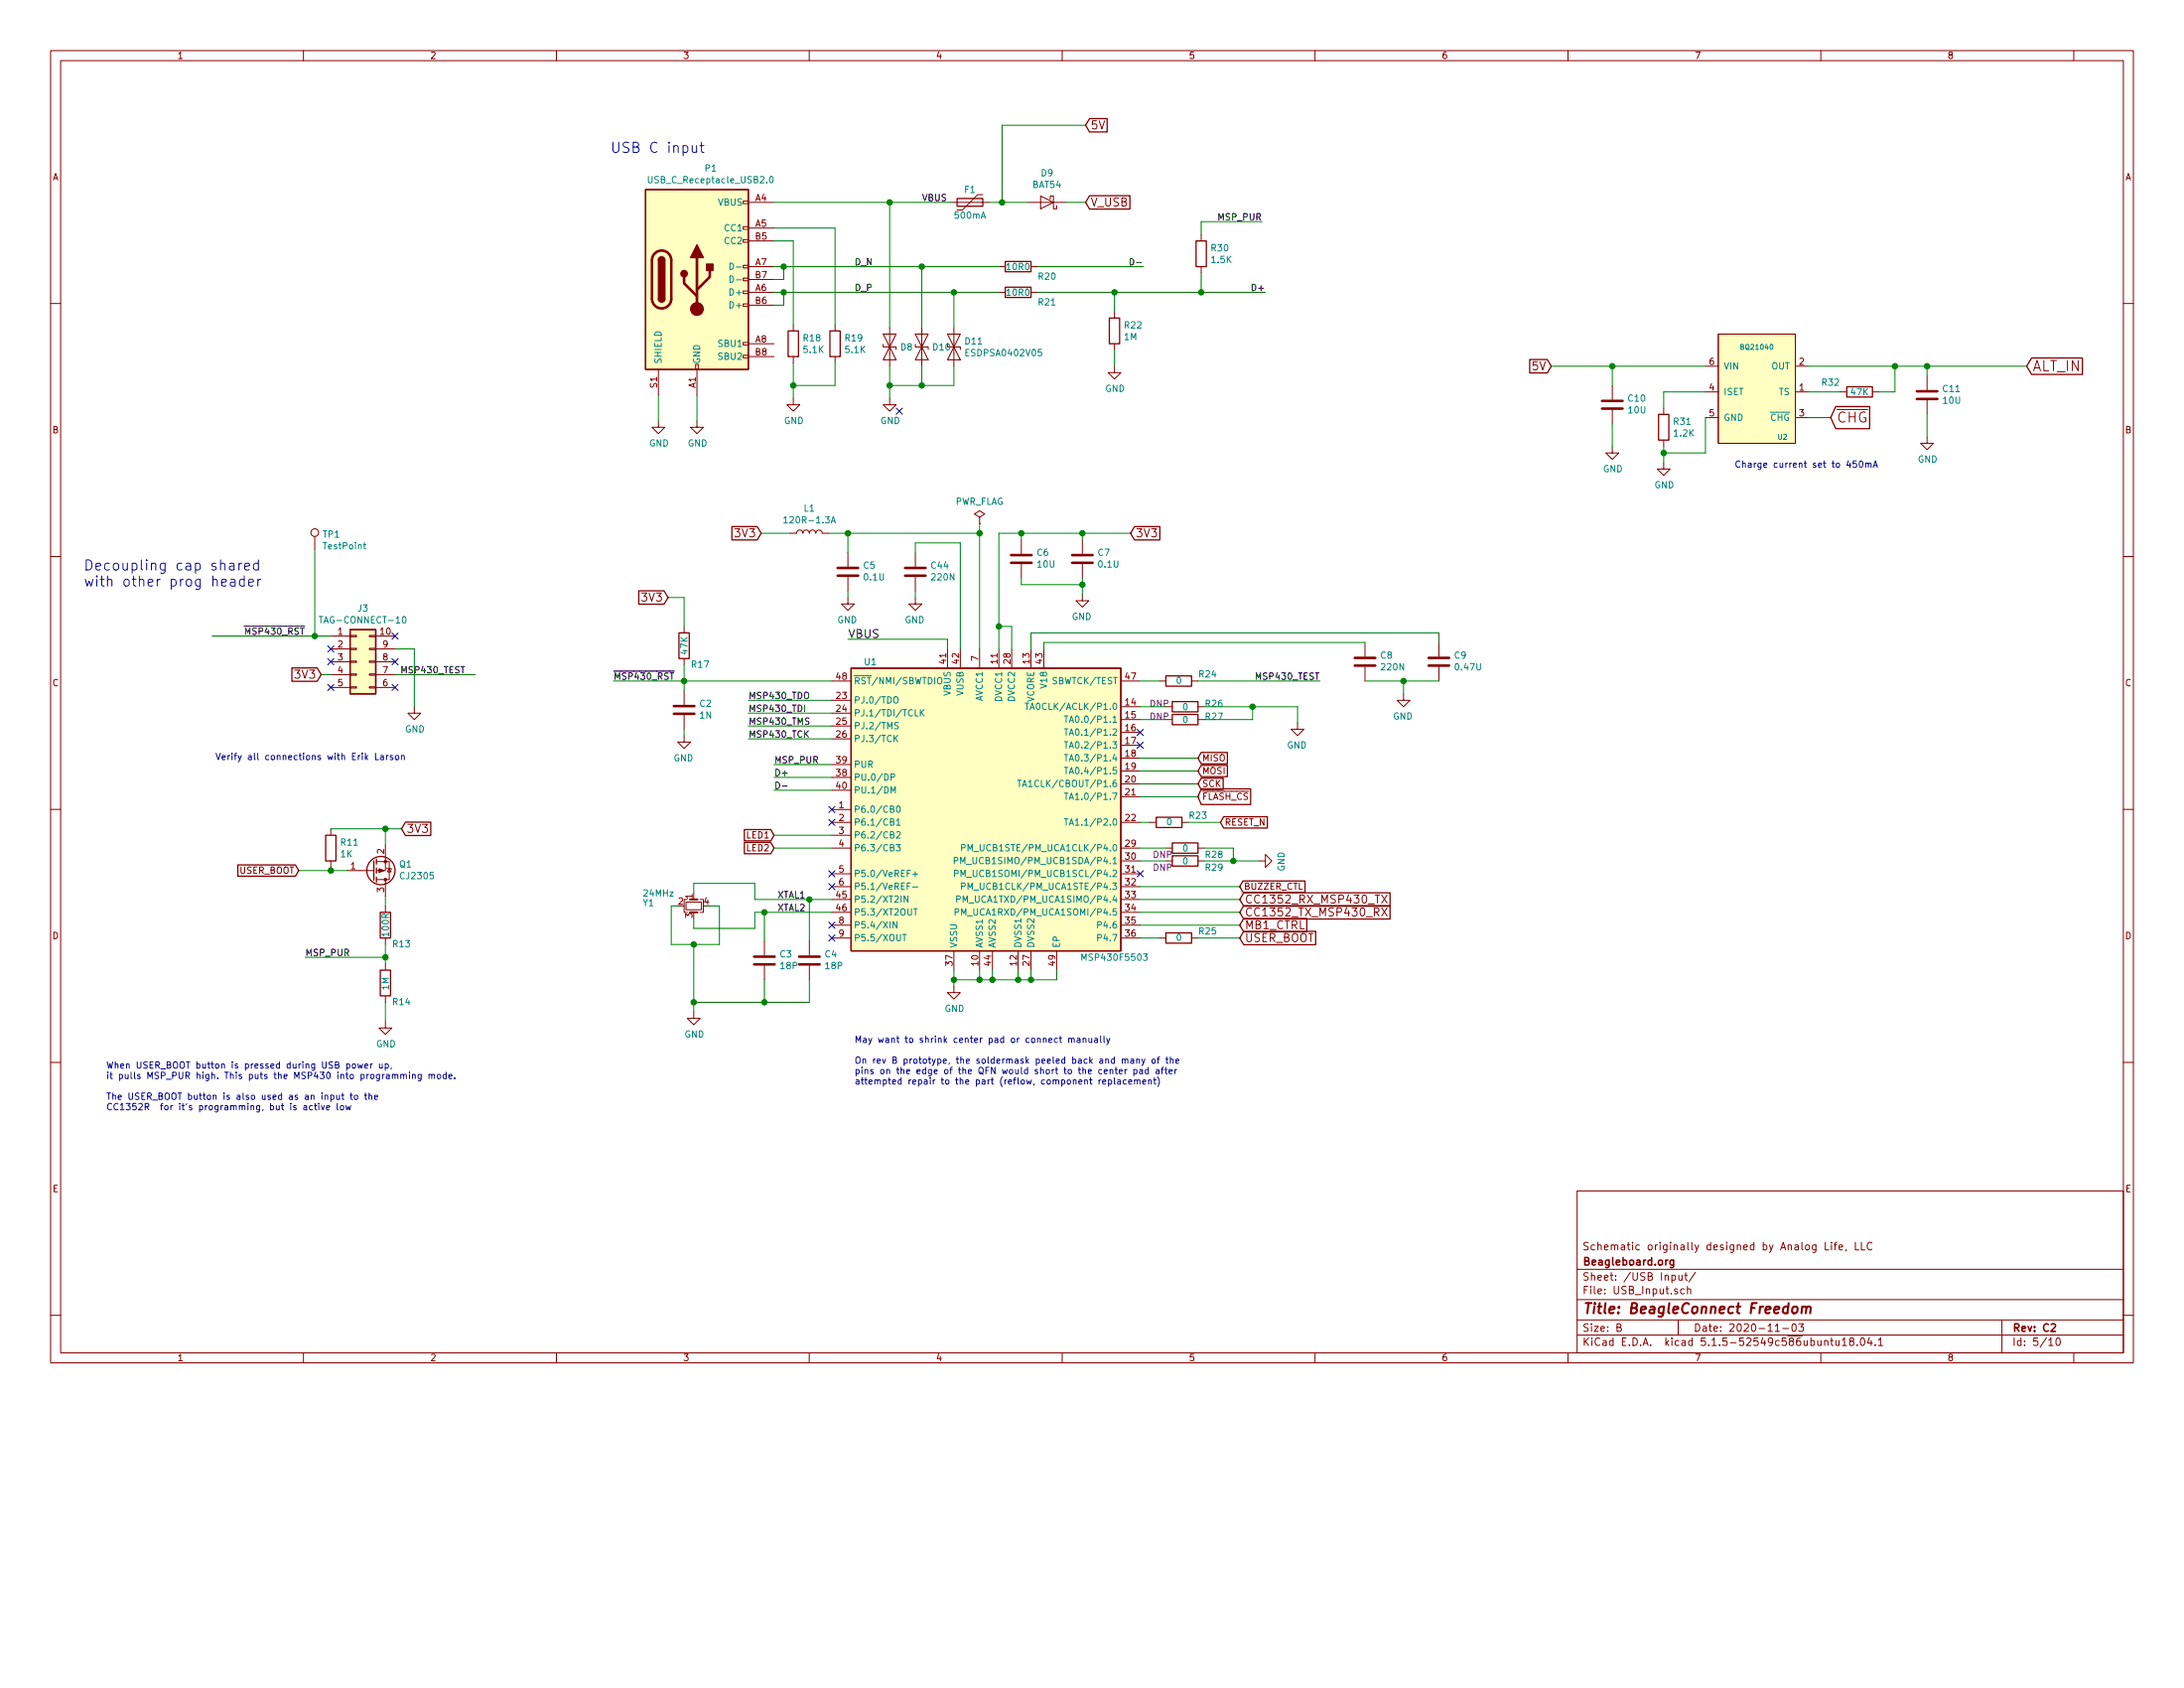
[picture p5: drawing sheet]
<svg xmlns="http://www.w3.org/2000/svg" width="279mm" height="216mm" viewBox="0 0 279 216" stroke-linecap="round" stroke-linejoin="round" font-family="sans-serif">
<g fill="none" stroke="#840000" stroke-width=".13">
<path d="M6.5 6.5h266.4v167.8h-266.4zM7.8 7.8h263.8v165.2h-263.8zM38.8 6.5v1.3M71.2 6.5v1.3M103.5 6.5v1.3M135.9 6.5v1.3M168.2 6.5v1.3M200.6 6.5v1.3M232.9 6.5v1.3M265.3 6.5v1.3M6.5 38.8h1.3M95.1 38.9h.6v.3h-.6z"/>
<path d="M95.1 37.2h.6v.4h-.6zM95.1 35.6h.6v.3h-.6zM95.1 33.9h.6v.4h-.6zM95.1 30.7h.6v.3h-.6zM95.1 29h.6v.3h-.6zM95.1 25.7h.6v.4h-.6zM95.7 37.4h3.3M95.7 34.1h3.3M95.7 25.9h3.3M95.7 29.2h3.3M95.7 30.8h3.3M95.7 39h3.3"/>
<path d="M95.7 35.7h3.3M121.6 25.9h5M125.7 24.9h-.6l-2 2h-.7M127.8 37.4h.8M127.8 34.1h.8M131.5 25.9h4.9M131.9 37.4h.8M131.9 34.1h.8M133.1 25.1l1.7 .8-1.7 .8zM134.4 25.5v-.4h.4v1.6h.4v-.4M142.6 39.9v.8M153.7 30v.8"/>
<path d="M153.7 34.1v.8M271.6 38.8h1.3M84.2 53.8v.8h.9l-.9 .9-.8-.9h.8M84.2 47.3v3.2M89 46.6h.3v.7h-.3zM89.2 53.8v.8h.8l-.8 .9-.9-.9h.9M89.2 47.3v3.2M95.1 45.4h.6v.4h-.6zM95.1 43.8h.6v.3h-.6zM95.7 44h3.3M95.7 45.6h3.3M101.5 50.9v.9h.8l-.8 .8-.8-.8h.8"/>
<path d="M101.5 41.5v.8M101.5 45.6v.8M106.8 41.5v.8M106.8 45.6v.8M113 42.7h1.6l-.8 1.7zM113 44v.4h1.6v.3M113.8 50.9v.9h.8l-.8 .8-.8-.8h.8M113.8 44.4l.8 1.6h-1.6zM113.8 41.9v4.9M117.1 42.7h1.6l-.8 1.7zM117.1 44v.4h1.6v.3M117.9 44.4l.8 1.6h-1.6z"/>
<path d="M117.9 41.9v4.9M121.2 42.7h1.7l-.9 1.7zM121.2 44v.4h1.7v.3M122 44.4l.9 1.6h-1.7zM122 41.9v4.9M142.6 46.8v.9h.8l-.8 .8-.8-.8h.8M142.6 44v.8M206.3 57.1v.8h.8l-.8 .9-.9-.9h.9M206.3 49.3v1.8M206.3 52.4v1.8M212.8 59.2v.8h.9l-.9 .8-.8-.8h.8M212.8 52.2v.8"/>
<path d="M212.8 56.3v.8M218.2 50.1h1.6M218.2 46.8h1.6M218.2 53.4h1.6M219.8 42.7h9.9v14h-9.9zM229.7 50.1h1.6M229.7 46.8h1.6M229.7 53.4h1.6M235.4 50.1h.9M239.5 50.1h.9M246.5 55.9v.8h.9l-.9 .8-.8-.8h.8M246.5 48.1v1.8"/>
<path d="M246.5 51.2v1.8M6.5 71.2h1.3M40.3 68.6v1.7M101.1 68.2h.8a.41 .41 0 0 1 .4-.4 .41 .41 0 0 1 .4 .4 .41 .41 0 0 1 .4-.4 .41 .41 0 0 1 .4 .4 .41 .41 0 0 1 .5-.4 .41 .41 0 0 1 .4 .4 .41 .41 0 0 1 .4-.4 .41 .41 0 0 1 .4 .4h.8M108.5 76.4v.8h-.8l.8 .9 .8-.9h-.8M108.5 70.7v1.8M108.5 73.8v1.8M117.1 76.4v.8h-.8l.8 .9 .8-.9h-.8M117.1 70.7v1.8M117.1 73.8v1.8M125.3 66.2l.7-.5-.7-.4-.6 .4 .6 .5v.8M125.3 67h.1"/>
<path d="M130.7 69v1.8M130.7 72.2v1.8M138.5 76v.8h-.9l.9 .9 .8-.9h-.8M138.5 69v1.8M138.5 72.2v1.8M271.6 71.2h1.3M42.3 81.4h2.5M42.3 83h2.5M42.3 84.6h2.5M42.3 86.3h2.5M42.3 87.9h2.5M44.8 87.8h.8v.2h-.8z"/>
<path d="M44.8 86.2h.8v.2h-.8zM44.8 82.9h.8v.2h-.8zM44.8 81.3h.8v.1h-.8zM44.8 84.6h.8v.1h-.8zM47.3 87.8h.8v.2h-.8zM47.3 86.2h.8v.2h-.8zM47.3 82.9h.8v.2h-.8zM47.3 81.3h.8v.1h-.8zM47.3 84.6h.8v.1h-.8zM48.1 81.4h2.4M48.1 83h2.4M48.1 84.6h2.4"/>
<path d="M48.1 86.3h2.4M48.1 87.9h2.4M53 90.4v.8h.8l-.8 .8-.8-.8h.8M87.5 94.1v.8h-.8l.8 .8 .8-.8h-.8M87.5 80.1v.8M87.5 84.2v.9M87.5 88.3v1.8M87.5 91.5v1.8M106.4 87.1h2.5M106.4 89.6h2.5M106.4 91.2h2.5M106.4 92.9h2.5"/>
<path d="M106.4 94.5h2.5M106.4 99.4h2.5M106.4 97.8h2.5M121.2 83v2.5M122.9 83v2.5M125.3 83v2.5M127.8 83v2.5M129.4 83v2.5M131.9 83v2.5M133.5 83v2.5M143.4 87.1h2.5M143.4 90.4h2.5"/>
<path d="M143.4 92h2.5M143.4 93.7h2.5M143.4 95.3h2.5M143.4 97h2.5M143.4 98.6h2.5M148.3 87.1h.9M149.2 90.4h.8M149.2 92h.8M152.4 87.1h.9M153.3 90.4h.8M153.3 92h.8M166 92.4v.9h-.8l.8 .8 .8-.8h-.8"/>
<path d="M174.6 82.2v1.8M174.6 85.3v1.8M179.6 88.8v.8h-.9l.9 .8 .8-.8h-.8M184.1 82.2v1.8M184.1 85.3v1.8M6.5 103.5h1.3M42.3 106v.8M42.3 110.1v.8M44.4 111.3h3.4M48.2 110.2h1.6v2.3h-1.6M49.3 108.1v3.2h-1.1M49.3 112.5v2.1"/>
<path d="M49.3 115.9v.8M49.3 120v.8M49.5 111l.6 .2M49.8 111.1l.2 .4h-.4zM87.8 115.4h1.9v1h-1.9zM87.9 115h-.4v1.7h.4M89.6 115h.4v1.7h-.4M106.4 103.5h2.5M106.4 108.5h2.5M106.4 105.2h2.5M106.4 120h2.5M106.4 106.8h2.5"/>
<path d="M106.4 111.8h2.5M106.4 113.4h2.5M106.4 115h2.5M106.4 116.7h2.5M106.4 118.3h2.5M106.4 101.1h2.5M143.4 108.5h2.5M143.4 110.1h2.5M143.4 105.2h2.5M143.4 120h2.5M143.4 100.3h2.5M143.4 101.9h2.5"/>
<path d="M143.4 111.8h2.5M143.4 113.4h2.5M143.4 115h2.5M143.4 116.7h2.5M143.4 118.3h2.5M147.1 105.2h.8M148.3 120h.9M149.2 108.5h.8M151.2 105.2h.8M152.4 120h.9M153.3 108.5h.8M153.3 110.1h.8"/>
<path d="M161.1 110.1h.8v.8l.8-.8-.8-.8v.8M176.8 114.5l.7 1M176.8 116.1l.7 1.1M177.5 114.5l-.7 1M177.5 116.1l-.7 1.1M271.6 103.5h1.3M6.5 135.9h1.3M49.3 130.7v.8h.8l-.8 .8-.8-.8h.8M49.3 123.3v.8M49.3 127.4v.8M88.8 129.4v.8h.8l-.8 .9-.9-.9h.9M97.8 120.4v1.8"/>
<path d="M97.8 123.5v1.8M103.5 120.4v1.8M103.5 123.5v1.8M122 126.1v.9h.9l-.9 .8-.8-.8h.8M122 121.6v2.5M125.3 121.6v2.5M127 121.6v2.5M130.2 121.6v2.5M131.9 121.6v2.5M135.2 121.6v2.5M271.6 135.9h1.3M201.8 152.3h69.8v20.7h-69.8z"/>
<path d="M233.5 158.9v1h.5M234.3 158.9v.1M234.3 159.2v.7M234.6 159.2h.4M235 158.9l-.2 .1v.9M235.3 159.6l.4-.1v-.2l-.3-.1-.1 .2v.4h.4M236.2 159.8l-.1 .2M237.4 158.9v1h.4M238.1 158.9v1h.5M239.5 159a.46 .46 0 0 0-.7 .3 .46 .46 0 0 0 .5 .6l.2-.1M6.5 168.2h1.3M38.8 173v1.3"/>
<path d="M71.2 173v1.3M103.5 173v1.3M135.9 173v1.3M168.2 173v1.3M200.6 173v1.3M201.8 170.8h69.8M201.8 168.8h69.8M201.8 166.2h69.8M201.8 162.3h69.8M206.9 169.8l.4-.1 .1-.1-.1-.2-.4-.1v1h.3l.2-.1v-.2l-.2-.2M213.9 163.2l.3-.1 .1 .2v.4h-.1h-.3M214.7 168.8v2"/>
<path d="M214.8 163.1v.6h.3h.1M215.2 163.1v.6M215.5 164.9l-.3-.1-.2 .2 .1 .4h.4M215.5 163.1h.4M215.6 162.8v.8l.3 .1M215.9 164.9l.1-.1 .3 .1v.6M215.9 164.5v1M216.9 162.7l-.8 1.3M227.1 170.3h.6M228.1 169.9h.7M229.4 169.4l.2-.1a.61 .61 0 0 1 0 1 .53 .53 0 0 1-.2-.9zM230.1 169.3h.6l-.3 .4 .3 .1v.4l-.2 .1-.4-.1"/>
<path d="M232.9 173v1.3M233.4 171.5h.2h.2v.6M234.2 171.5h.3M234.3 171.1v.9l.2 .1M234.9 171.5v.5l.2 .1 .2-.1M235.3 171.5v.6M235.7 171.4l.3-.3v1M235.7 172.1h.5M236.8 171.5h-.1v-.3l.1-.1 .3 .1 .1 .1-.1 .2-.4 .1-.1 .1 .1 .3 .1 .1h.2l.2-.2v-.2l-.2-.2M237.6 172v.1M238.1 171.2l.1-.1a.52 .52 0 0 1 .4 .5 .52 .52 0 0 1-.4 .5l-.1-.1-.1-.3zM239.1 171.1l-.2 .7h.6"/>
<path d="M239.4 171.5v.6M239.9 172v.1M240.3 171.4l.3-.3v1M240.3 172.1h.6M256.1 168.8v4.2M262.1 171.4l.3-.3v1M262.1 172.1h.6M263.2 171.2l.1-.1a.56 .56 0 0 1 0 1 .52 .52 0 0 1-.3-.4 .52 .52 0 0 1 .2-.5zM265.3 173v1.3M271.6 168.2h1.3"/>
<circle cx="40.3" cy="68.1" r=".49"/>
</g>
<path d="M214.1 161.2v.8l-.2 .1h-.2M214.1 161.2h-.3l-.2 .1 .1 .4 .1 .1h.3M262.4 169.4l.4-.1 .2 .3-.6 .7h.6" fill="none" stroke="#840000" stroke-width=".2"/>
<path d="M229.4 167.2a.34 .34 0 0 1 .6 .2l-.2 .5a.33 .33 0 0 1-.3 .1 .33 .33 0 0 1-.2-.3zM230.6 167.2l.2-.1 .2 .1v.8M230.6 167.1l-.1 .9M231.1 167.3a.3 .3 0 0 1 .3-.2 .3 .3 0 0 1 .3 .2l-.1 .7" fill="none" stroke="#840000" stroke-width=".26"/>
<g fill="none" stroke="#840000" stroke-width=".16">
<path d="M139.4 15.2h2.2v1.7h-2.2l-.5-.9zM82.6 24.2h13.1v23.1h-13.1zM84.2 38.2a.41 .41 0 0 0 .5 .4 .41 .41 0 0 0 .4-.4M84.2 33.3v-.1a.41 .41 0 0 1 .5-.3 .41 .41 0 0 1 .4 .4M122.4 25.4h3.3v1h-3.3zM128.6 36.7h3.3v1.3h-3.3zM128.6 33.4h3.3v1.4h-3.3zM139.4 25h5.1v1.7h-5.1l-.5-.8zM153 30.8h1.3v3.3h-1.3zM100.8 42.3h1.3v3.3h-1.3zM106.2 42.3h1.3v3.3h-1.3zM141.9 40.7h1.3v3.3h-1.3z"/>
<path d="M195.7 46h2.2l.6 .8-.6 .9h-2.2zM212.2 53h1.3v3.3h-1.3zM234.8 52h4.4v2.8h-4.4l-.6-1.4zM236.3 49.5h3.2v1.3h-3.2zM259.9 45.8h6.5v2.1h-6.5l-.6-1.1zM81.7 75.6h3.3l.5 .8-.5 .9h-3.3zM93.6 67.4h3.3l.5 .8-.5 .9h-3.3zM145.1 67.4h3.3v1.7h-3.3l-.5-.9zM37.3 85.4h3.3l.5 .9-.5 .8h-3.3zM44.8 80.5h3.3v8.3h-3.3zM86.9 80.9h1.3v3.3h-1.3zM108.9 85.5h34.5v36.1h-34.5z"/>
<path d="M149.2 86.4h3.2v1.4h-3.2zM150 89.7h3.3v1.4h-3.3zM150 91.4h3.3v1.3h-3.3zM153.7 99.5h2.8v1.5h-2.8l-.4-.7zM153.7 96.2h3.3v1.5h-3.3l-.4-.7zM153.7 97.9h3.3v1.4h-3.3l-.4-.7zM30.4 110.6h7.4l.4 .7-.4 .8h-7.4zM41.7 106.8h1.3v3.3h-1.3zM47.8 110.1v2.5M48.2 109.9v.6M48.2 111v.7M48.2 112.2v.6"/>
<path d="M48.6 116.7h1.4v3.3h-1.4zM51.9 105.2h3.2v1.7h-3.2l-.5-.9zM95.2 107.7h3.4l.4 .8-.4 .7h-3.4zM95.2 106.1h3.4l.4 .7-.4 .8h-3.4zM147.9 104.5h3.3v1.3h-3.3zM149.2 119.3h3.2v1.3h-3.2zM150 107.8h3.3v1.3h-3.3zM150 109.5h3.3v1.3h-3.3zM153.7 100.9h6.3v2h-6.3l-.4-1zM156.5 104.5h5.6v1.4h-5.6l-.4-.7zM159 112.7h7.9v1.4h-7.9l-.4-.7zM159.1 114.2h18.7v1.7h-18.7l-.5-.9z"/>
<path d="M159.1 117.5h8.1v1.7h-8.1l-.5-.9zM159.1 115.8h18.7v1.7h-18.7l-.5-.8zM159.1 119.1h9.2v1.7h-9.2l-.5-.8zM48.6 124.1h1.4v3.3h-1.4z"/>
<circle cx="48.7" cy="111.3" r="1.81"/>
</g>
<g fill="none" stroke="#840000" stroke-width=".33">
<path d="M83.7 32.5a1.23 1.23 0 0 1 1.4-.4 1.23 1.23 0 0 1 .8 1.2v4.9a1.23 1.23 0 0 1-1.3 1.2 1.23 1.23 0 0 1-1.2-1.2v-5zM87.5 35.4v.8l1.7 1.7M89.2 33v6.5M90.8 34.6v.8l-1.6 1.7M204.9 51.3h2.7M204.9 52.3h2.7M245.2 50h2.6M245.2 51h2.6M107.2 72.6h2.6M107.2 73.6h2.6M115.8 72.6h2.6M115.8 73.6h2.6"/>
<path d="M129.3 71h2.7M129.3 72h2.7M137.2 71h2.6M137.2 72h2.6M86.2 90.3h2.6M86.2 91.3h2.6M173.3 84.1h2.6M173.3 85.1h2.6M182.8 84.1h2.6M182.8 85.1h2.6M96.5 122.4h2.6M96.5 123.3h2.6"/>
<path d="M102.2 122.4h2.7M102.2 123.3h2.7"/>
</g>
<g fill="#840000" stroke="#840000" stroke-width=".13">
<path d="M48.5 111.1l.6 .2-.6 .3z"/>
<circle cx="49.3" cy="110.2" r=".16"/>
<circle cx="49.3" cy="112.5" r=".16"/>
<circle cx="89.2" cy="39.5" r=".82"/>
</g>
<g fill="none" stroke="#008484" stroke-width=".13">
<path d="M82.9 22.6v.6l.2 .2h.2l.1-.2v-.6M93.4 33.6a.41 .41 0 0 1 .4 .5 .41 .41 0 0 1-.4 .4zM93.4 35.3a.41 .41 0 0 1 .4 .4 .41 .41 0 0 1-.4 .4zM94.2 34.2h.6M94.2 35.8h.6M98.6 22.6a.45 .45 0 0 1 .3 .4 .45 .45 0 0 1-.3 .4 .54 .54 0 0 1 0-.8zM40.8 78.9h.5M46.5 69.7h.3M46.6 69.4v.7l.2 .1M51.5 78.9h.2a.44 .44 0 0 1 .2 .4 .44 .44 0 0 1-.2 .4l-.2-.1v-.2zM100.3 66.3l.2-.2v.8M100.3 66.9h.4"/>
<path d="M106.3 66.9l.3-.8 .3 .8M106.4 66.7h.4M114 99.4l.4-.1v-.2l-.4-.1v.8M114.4 89.2l.1-.1a.28 .28 0 0 1 .4 .3l-.1 .4-.3 .1-.1-.1zM114.5 94.4l.3 .5M114.8 94l-.4 .5M114.9 92.4h-.3l-.1 .1v.1v.2l.3 .1 .1 .2-.1 .1h-.3M117.1 90.8v.8h.4M117.7 90.8v.8M117.9 91.1l.3 .5M118.2 90.8l-.5 .4M120 86.8l.1-.2a.29 .29 0 0 1 .4 .3l-.1 .5-.3 .1-.1-.1z"/>
<path d="M130.2 99.8h.4M130.4 99.8v.8M131.4 89.9v.9M131.8 90.8l.3-.9 .2 .9M131.9 90.5h.4M136.2 91.6h.4M136.2 93.2h.4M136.2 94.9h.4M136.2 96.5h.4M136.2 98.2h.4M136.4 91.6v.8M136.4 93.2v.8"/>
<path d="M136.4 94.9v.8M136.4 96.5v.8M136.4 98.2v.8M136.8 92.4l.3-.8 .2 .8M136.8 94l.3-.8 .2 .8M136.8 95.7l.3-.8 .2 .8M136.8 97.3l.3-.8 .2 .8M136.8 99l.3-.8 .2 .8M136.9 92.2h.4M136.9 93.8h.4M136.9 95.5h.4M136.9 97.1h.4"/>
<path d="M136.9 98.7h.4M113.9 105.1h.4v-.3l-.4-.1v.8h.3l.2-.2-.2-.2M114 101.4v-.8l.3 .6 .2-.6v.8M114.7 108h.5l-.3 .3 .2 .1v.4h-.1h-.3M114.7 105l.2-.3v.8M114.7 106.5l.3-.1 .2 .2-.5 .6h.5M114.7 105.5h.5M114.7 117.9v.8l-.4-.8v.8M114.8 103.2l.1-.1a.44 .44 0 0 1 .3 .4 .44 .44 0 0 1-.3 .4l-.2-.3zM115.5 119.5h.5M115.7 119.5v.8M116.1 113.3h.2"/>
<path d="M116.1 114.6v.8l-.4-.8v.8M116.5 112.9h-.4v.9M116.8 111.8h.6M116.8 113.5h.6M116.9 116.2h.4M117.1 111.5v.6M117.1 116.2v.9M122.1 110.1h.4v-.4h-.4v.8M122.1 111.7h.4l.1-.1-.1-.2-.4-.1v.8M122.2 116.7l.4-.1v-.3l-.4-.1v.9M122.4 115h.4v-.3l-.4-.1v.8M122.9 110.5v-.8l.3 .5 .2-.5v.8"/>
<path d="M122.9 112.1v-.8l.3 .6 .3-.6v.8M123 108.4h.4v-.3l-.4-.1v.8M123 113.4l.4-.1v-.3l-.4-.1v.9M123 117.1v-.9l.3 .6 .3-.6v.9M123.2 115.4v-.8l.3 .6 .3-.6v.8M123.8 108.8v-.8l.3 .6 .3-.6v.8M123.8 113.8v-.9l.3 .6 .3-.6v.9M130.8 100.6l.3-.8 .3 .8M130.9 100.4h.4M136.2 101.4h.4M136.2 104.7h.4M136.4 101.4v.9"/>
<path d="M136.4 104.7v.8M136.8 102.3l.3-.9 .2 .9M136.8 105.5l.3-.8 .2 .8M136.9 102h.4M136.9 105.3h.4M138.4 122.8v-.8l.3 .6 .2-.6v.8M146.3 122h.5l-.3 .3 .2 .1v.4h-.3h-.1"/>
</g>
<path d="M88.3 115h.9M88.3 116.7h.9" fill="none" stroke="#840000" stroke-width=".25"/>
<g fill="#ffffc2" stroke="#ffffc2" stroke-width=".13">
<path d="M44.8 80.5h3.3v8.3h-3.3z"/>
<path d="M219.8 42.7h9.9v14h-9.9z"/>
<path d="M108.9 85.5h34.5v36.1h-34.5z"/>
<path d="M82.6 24.2h13.1v23.1h-13.1z"/>
</g>
<g fill="#840000" stroke="#840000" stroke-width=".16">
<path d="M84.2 38.2h.9a.41 .41 0 0 1-.5 .4 .41 .41 0 0 1-.4-.4z"/>
<path d="M84.3 33h.1a.4 .4 0 0 1 .4-.1 .4 .4 0 0 1 .3 .4h-.9z"/>
<path d="M84.2 33.3h.9v4.9h-.9z"/>
<path d="M90.4 33.8h.8v.8h-.8z"/>
<path d="M89.2 31.3l.8 1.7h-1.7z"/>
<circle cx="87.5" cy="35" r=".41"/>
</g>
<g fill="none" stroke="#008400" stroke-width=".13">
<path d="M138.9 16h-10.7v9.9M99 34.1h28.8M99 25.9h22.6M99 37.4h28.8M99 30.8h2.5v10.7M99 29.2h7.8v12.3M100.3 34.1v1.6h-1.3M100.3 37.4v1.6h-1.3M113.8 25.9v16M117.9 34.1v7.8M122 37.4v4.5M126.6 25.9h4.9"/>
<path d="M132.7 34.1h13.6M132.7 37.4h29.2M136.4 25.9h2.5M142.6 37.4v2.5M153.7 34.9v2.5M161.5 28.4h-7.8v1.6M84.2 50.5v3.3M89.2 50.5v3.3M101.5 46.4v4.5M106.8 46.4v2.9h-5.3M113.8 46.8v4.1M117.9 46.8v2.5"/>
<path d="M122 46.8v2.5h-8.2M142.6 44.8v2M198.5 46.8h19.7M206.3 46.8v2.5M206.3 54.2v2.9M212.8 57.1v2.1M218.2 50.1h-5.4v2.1M218.2 53.4v4.5h-5.4M231.3 46.8h28M231.3 53.4h2.9M231.3 50.1h4.1M242.4 46.8v3.3h-2"/>
<path d="M246.5 46.8v1.3M246.5 53v2.9M40.3 70.3v11.1M85.5 76.4h2v3.7M97.4 68.2h3.7M106 68.2h19.3M108.5 68.2v2.5M108.5 75.6v.8M117.1 70.7v-1.3h5.8v13.6M117.1 75.6v.8M125.3 67v16M130.7 74v.8h7.8"/>
<path d="M130.7 68.2v.8M138.5 68.2v.8M138.5 74v2M144.6 68.2h-16.8v14.8M27.1 81.4h15.2M41.1 86.3h1.2M50.5 86.3h10.3M50.5 83h2.5v7.4M78.5 87.1h27.9M87.5 85.1v3.2M87.5 93.3v.8M95.7 91.2h10.7"/>
<path d="M95.7 89.6h10.7M95.7 92.9h10.7M95.7 94.5h10.7M99 99.4h7.4M99 97.8h7.4M108.5 81.8h12.7v1.2M127.8 80.1h1.6v2.9M145.9 87.1h2.4M145.9 97h7.4M145.9 98.6h7.4M145.9 90.4h3.3M145.9 92h3.3"/>
<path d="M153.3 87.1h15.6M154.1 90.4h11.9v2M160.2 90.4v1.6h-6.1M174.6 87.1h9.5M174.6 82.2h-41.1v.8M179.6 87.1v1.7M184.1 82.2v-1.3h-52.2v2.1M38.2 111.3h6.2M42.3 110.9v.4M42.3 106h9.1M49.3 106v2.1M49.3 114.6v1.3"/>
<path d="M87.1 115.9h-1.2v4.9h6.1v-4.9h-1.6M88.8 114.2v-1.2h7.8v2h9.8M97.8 116.7v3.7M99 101.1h7.4M99 108.5h7.4M99 106.8h7.4M103.5 115v5.4M106.4 116.7h-9.8v2h-7.8v-1.2M145.9 105.2h1.2M145.9 101.9h7.4M145.9 120h2.4M145.9 118.3h12.7"/>
<path d="M145.9 100.3h7.4M145.9 116.7h12.7M145.9 115h12.7M145.9 113.4h12.7M145.9 108.5h3.3M145.9 110.1h3.3M152 105.2h4.1M153.3 120h5.3M154.1 108.5h3.7v1.6M154.1 110.1h7M39 122.4h10.3M49.3 120.8v2.5"/>
<path d="M49.3 128.2v2.5M88.8 120.8v8.6M97.8 125.3v2.9M103.5 125.3v2.9h-14.7M122 124.1v2M125.3 124.1v1.2M127 124.1v1.2M130.2 124.1v1.2M131.9 124.1v1.2M135.2 124.1v1.2h-13.2"/>
</g>
<path d="M144.6 33.1a.41 .41 0 0 1 .4 .4 .41 .41 0 0 1-.4 .4zM145.4 33.6h.6M31.2 80.1h1M85.6 85.8h.7M85.7 86.1h.5M102.9 90.2v.8M99.3 100a.42 .42 0 0 1 .4 .5 .42 .42 0 0 1-.4 .4zM100.1 100.6h.6" fill="none" stroke="#000" stroke-width=".13"/>
<g fill="none" stroke="#0000c2" stroke-width=".13">
<path d="M88.6 18.6v.8a.34 .34 0 0 0 .5 0M89.1 18.6v.9M89.5 18.6h.5M89.7 18.2v1.1l.1 .1 .2 .1M237.5 59h-.4v.3h.3l.1 .1v.2l-.1 .2-.3-.1M237.9 59h.1a.44 .44 0 0 1 .3 .4 .44 .44 0 0 1-.3 .4l-.1-.3zM238.7 59.3h.3v.5M238.7 59.2v.6M239 59.3l.1-.1 .2 .1 .1 .5M239.6 59.8l.3-.8 .3 .8M239.7 59.5h.4M29.4 72.1l.1-.1 .4 .1v.8"/>
<path d="M29.5 74.2l.1-.1 .4 .1 .1 .8M29.9 72.3l-.4 .1a.26 .26 0 0 0-.2 .3 .26 .26 0 0 0 .2 .2l.4-.1M30.1 74.4l-.5 .1a.25 .25 0 0 0-.2 .2 .25 .25 0 0 0 .2 .3l.5-.1M30.6 72v.9M30.9 72l-.2 .1-.1 .2M31.2 74.2l-.3-.1-.3 .2v.4l.2 .2 .1 .1 .3-.1M31.2 73.7v1.3M31.3 72.5l.6-.2v-.2l-.4-.1-.2 .2 .1 .6 .1 .1 .4-.1M31.8 74.5l.6-.1v-.2l-.4-.1-.2 .2 .1 .6 .1 .1 .4-.1M33 74.1v.9M33.1 72.1l-.4-.1-.3 .3v.4l.1 .1 .2 .1 .4-.1M33.1 71.6v1.3"/>
<path d="M33.3 74.1l-.2 .1-.1 .1M48 96.3v.9h.4M48.7 96.7h.3l.1 .5M49.1 96.8l-.3 .1-.1 .1v.1h.4M49.4 96.6v.6M49.7 96.6l-.3 .2M50.2 96.7l-.2-.1-.1 .1v.2h.3v.2h-.3M50.7 96.7l.2-.1 .1 .2-.1 .3-.2 .1-.1-.2zM51.4 96.7h.3v.5M51.4 96.6v.6M43.8 139.8v.7l.2 .1M44.9 139.8v.7l.2 .1"/>
<path d="M45.1 136.1l.4 .1v.3l-.1 .1-.3-.1v-.3zM45.8 136.1l.1 .5 .2-.4 .1 .4 .2-.5M46.7 136.3h.4l-.1-.2h-.2l-.1 .1v.4h.3M46.7 139.8v.7l.2 .1M47.2 139.8v.8M47.4 136.1v.5M47.6 136.1l-.2 .1M48.5 136.1l.1 .5 .3-.1M48.9 136.1v.5M49.3 136.1h.2l.2 .1-.1 .4h-.3M49.3 136.1v.8M50.1 136.6l-.1 .1"/>
<path d="M50.2 137.5l.3-.1v.6M50.2 137.4v.6M50.5 137.5l.2-.1h.2v.6M51.3 137.5l.3-.1v.6M51.3 137.4v.6M51.6 137.5l.2-.1h.2v.6M52.4 137.1v.1M52.4 137.4v.6M52.8 137.5l.3-.1v.6M52.8 137.4v.6M53.9 137.4v.7l-.2 .1h-.2M53.9 137.4h-.3l-.1 .2v.3h.4"/>
<path d="M54.9 137.5l.3-.1v.6M54.9 137.4v.6M55.2 137.5l.2-.1h.2v.6M56 137.4l.3 .1 .1 .3-.1 .1h-.3zM57.1 137.4h-.3l-.1 .2 .1 .3h.3M57.1 137.1v.9M57.4 137.7l.4-.1v-.2h-.3l-.1 .1 .1 .4h.3M58.2 137.9v.1M135.5 132.8h.3M135.6 132.5v.7l.2 .1M136.7 132.9l.3-.1 .1 .5M136.7 132.8v.5"/>
<path d="M137.1 132.9l.1-.1h.2v.5M137.8 132.8h.3l.1 .5M138.2 133l-.4 .1v.2h.4M138.6 132.9l.3-.1v.5M138.6 132.8v.5M139.3 132.8l.1 .5h.3M139.7 132.8v.5M140.1 132.8h.3v.5M140.4 133h-.3l-.1 .1 .1 .2h.3M140.6 138.1v.6M140.8 132.5v.7l.1 .1M140.8 138.1l-.2 .2"/>
<path d="M141.1 138.4l.4-.1-.1-.1-.2-.1-.1 .1v.4h.3M141.2 132.5v.7l.1 .1M141.6 132.8l.2 .5M141.8 138.2l.3-.1 .1 .2-.1 .3h-.3M141.8 138.1v.8M142 132.8l-.3 .7-.1 .1M142 136.9l.3-.1 .1 .5M142 136.8v.5M142.6 137.8v.7l.1 .2M142.6 136.8h.4M142.8 136.5v.7l.2 .1M143 138.2h.3v.5"/>
<path d="M143.2 137.1l.4-.1-.1-.2h-.2l-.1 .1v.4h.3M143.3 138.3l-.2 .1-.1 .1v.1h.3M143.6 135.5h.3v.5M143.6 135.5v.5M143.9 135.6l.1-.1h.2l.1 .5M143.9 136.8v.5M144.1 138.2l-.2-.1-.2 .2 .1 .3h.3M144.2 136.8l-.3 .1M144.4 138.4l.4-.1-.1-.1-.2-.1-.1 .1v.4h.3M144.7 135.5h.3v.5M145 135.7h-.3l-.1 .1 .1 .2h.3M145.1 136.8h.2l.2 .1-.1 .4h-.3"/>
<path d="M145.1 136.8v.8M145.1 138.2h.4v.5M145.1 138.1v.6M145.4 135.5h.3l.1 .5M145.4 135.5v.5M145.5 138.2l.1-.1 .2 .1v.5M145.8 136.8h.3l.1 .5M146.1 135.5l.2 .5M146.2 137h-.3l-.1 .1 .1 .2h.3M146.2 138.4l.4-.1v-.1l-.3-.1-.1 .1v.4h.4M146.5 135.5l-.3 .7-.1 .1M146.9 136.8h-.2l-.2 .1 .1 .4h.3"/>
<path d="M146.9 136.5v.8M146.9 138.2h.4v.5M146.9 138.1v.6M147.4 135.5h.1h.3v.4l-.1 .1-.3-.1zM147.6 138.1h.3M147.7 137.8v.7l.2 .2M147.9 136.8h.3l.1 .5M148 135.5h.3M148.1 137.7a.95 .95 0 0 1 0 1.3M148.3 137h-.3l-.1 .1v.2h.4M148.3 135.2l-.2 .1v.7M148.5 136.8h.4"/>
<path d="M148.9 136.5l-.2 .1v.7M149 136.8h.3M149.1 136.5v.7l.2 .1M149.1 135.5h.3M149.2 135.2v.7l.2 .1M149.6 137.1l.4-.1-.1-.2h-.2l-.1 .1v.4h.3M149.7 135.5h.3l.1 .5M149.7 135.2v.8M150.3 136.8v.5M150.4 135.7h.4v-.2h-.3l-.1 .1 .1 .4h.3M150.5 136.8l-.2 .1M38.9 141.4h.3v.6"/>
<path d="M39.2 141.6h-.2l-.2 .2 .2 .2 .2-.1M40 141.4h-.3l-.1 .2 .1 .3h.3M40.2 141.4h.3M40.3 141.1v.7l.2 .2M40.8 141.4v.6M41.1 141.4l.2 .6 .2-.6M41.8 141.7l.4-.1-.1-.2h-.2l-.1 .1v.4h.3M42.3 140.1h.3l.1 .1-.1 .4h-.3M42.3 140.1v.8M43.1 140.1v.5l.3-.1M43.1 141.1v.7l.2 .2M43.4 140.1v.5"/>
<path d="M43.6 141.5l.1-.1 .2 .1 .1 .3-.1 .1h-.3zM43.7 140.1h.3M44.2 141.4l.2 .6 .2-.4 .1 .4 .2-.6M44.8 140.1h.3M45.4 140.1h.2l.2 .1-.1 .4h-.2l-.2-.1zM46.6 140.1h.3M47.2 140.2l.3-.1 .1 .5M47.9 140.3h.4v-.2h-.3l-.1 .1 .1 .4h.3"/>
</g>
<g fill="#008400" stroke="#008400" stroke-width=".16">
<circle cx="100.3" cy="37.4" r=".33"/>
<circle cx="125.3" cy="68.2" r=".33"/>
<circle cx="108.5" cy="68.2" r=".33"/>
<circle cx="100.3" cy="34.1" r=".33"/>
<circle cx="212.8" cy="57.9" r=".33"/>
<circle cx="125.3" cy="125.3" r=".33"/>
<circle cx="153.7" cy="37.4" r=".33"/>
<circle cx="88.8" cy="120.8" r=".33"/>
<circle cx="246.5" cy="46.8" r=".33"/>
<circle cx="206.3" cy="46.8" r=".33"/>
<circle cx="97.8" cy="128.2" r=".33"/>
<circle cx="179.6" cy="87.1" r=".33"/>
<circle cx="138.5" cy="74.8" r=".33"/>
<circle cx="130.7" cy="68.2" r=".33"/>
<circle cx="87.5" cy="87.1" r=".33"/>
<circle cx="127" cy="125.3" r=".33"/>
<circle cx="88.8" cy="128.2" r=".33"/>
<circle cx="97.8" cy="116.7" r=".33"/>
<circle cx="103.5" cy="115" r=".33"/>
<circle cx="131.9" cy="125.3" r=".33"/>
<circle cx="157.8" cy="110.1" r=".33"/>
<circle cx="122" cy="125.3" r=".33"/>
<circle cx="130.2" cy="125.3" r=".33"/>
<circle cx="242.4" cy="46.8" r=".33"/>
<circle cx="113.8" cy="49.3" r=".33"/>
<circle cx="122" cy="37.4" r=".33"/>
<circle cx="117.9" cy="34.1" r=".33"/>
<circle cx="113.8" cy="25.9" r=".33"/>
<circle cx="40.3" cy="81.4" r=".33"/>
<circle cx="42.3" cy="111.3" r=".33"/>
<circle cx="49.3" cy="106" r=".33"/>
<circle cx="49.3" cy="122.4" r=".33"/>
<circle cx="117.9" cy="49.3" r=".33"/>
<circle cx="128.2" cy="25.9" r=".33"/>
<circle cx="127.8" cy="80.1" r=".33"/>
<circle cx="138.5" cy="68.2" r=".33"/>
<circle cx="101.5" cy="49.3" r=".33"/>
<circle cx="142.6" cy="37.4" r=".33"/>
<circle cx="160.2" cy="90.4" r=".33"/>
</g>
<g fill="none" stroke="#000084" stroke-width=".13">
<path d="M114.7 52.2l.7 .8M115.4 52.2l-.7 .8M41.9 87.5l.8 .8M41.9 84.2l.8 .8M41.9 82.6l.8 .8M42.7 87.5l-.8 .8M42.7 84.2l-.8 .8M42.7 82.6l-.8 .8M50.1 81l.8 .7M50.1 84.2l.8 .8M50.1 87.5l.8 .8M50.9 81l-.8 .7"/>
<path d="M50.9 84.2l-.8 .8M50.9 87.5l-.8 .8M145.5 94.9l.8 .8M145.5 93.3l.8 .8M146.3 94.9l-.8 .8M146.3 93.3l-.8 .8M106 103.1l.8 .8M106 104.8l.8 .8M106 111.4l.8 .8M106 113l.8 .8M106 117.9l.8 .8M106 119.6l.8 .8"/>
<path d="M106.8 103.1l-.8 .8M106.8 104.8l-.8 .8M106.8 111.4l-.8 .8M106.8 113l-.8 .8M106.8 117.9l-.8 .8M106.8 119.6l-.8 .8M145.5 111.4l.8 .8M146.3 111.4l-.8 .8"/>
</g>
<g font-size="1.8" fill="#0000c2">
<text x="78.1" y="19.6">USB C input</text>
<text x="10.7" y="73">Decoupling cap shared</text>
<text x="10.7" y="75">with other prog header</text>
</g>
<g font-size="1.8" fill="#840000">
<text x="260" y="47.5">ALT_IN</text>
<text x="234.9" y="54.1">CHG</text>
<text x="202.4" y="168">Title: BeagleConnect Freedom</text>
</g>
<g font-size="1.4" fill="#840000">
<text x="139.5" y="16.5">5V</text>
<text x="139.5" y="26.4">V_USB</text>
<text x="196.1" y="47.4">5V</text>
<text x="94.2" y="68.7">3V3</text>
<text x="145.2" y="68.7">3V3</text>
<text x="82.3" y="76.9">3V3</text>
<text x="37.9" y="86.8">3V3</text>
<text x="52" y="106.5">3V3</text>
<text x="159.2" y="115.6">CC1352_RX_MSP430_TX</text>
<text x="159.2" y="118.8">MB1_CTRL</text>
<text x="159.2" y="117.2">CC1352_TX_MSP430_RX</text>
<text x="159.2" y="120.5">USER_BOOT</text>
<text x="202.4" y="161.9">Beagleboard.org</text>
<text x="202.4" y="159.9">Schematic originally designed by Analog Life, LLC</text>
<text x="202.4" y="165.5">File: USB_Input.sch</text>
<text x="202.4" y="163.8">Sheet: /USB Input/</text>
<text x="202.4" y="172.1">KiCad E.D.A. kicad 5.1.5-52549c586ubuntu18.04.1</text>
<text x="202.4" y="170.3">Size: B</text>
<text x="216.6" y="170.3">Date: 2020-11-03</text>
<text x="257.4" y="170.3">Rev: C2</text>
<text x="257.4" y="172.1">Id: 5/10</text>
</g>
<text font-size="1.4" x="108.5" y="81.6">VBUS</text>
<g font-size="1.2" fill="#840000">
<text x="22.6" y="7.5">1</text>
<text x="55" y="7.5">2</text>
<text x="87.4" y="7.5">3</text>
<text x="119.7" y="7.5">4</text>
<text x="152.1" y="7.5">5</text>
<text x="184.4" y="7.5">6</text>
<text x="216.8" y="7.5">7</text>
<text x="249.1" y="7.5">8</text>
<text x="6.7" y="23.1">A</text>
<text x="271.9" y="23.1">A</text>
<text x="6.7" y="55.4">B</text>
<text x="271.9" y="55.4">B</text>
<text x="6.7" y="87.8">C</text>
<text x="271.9" y="87.8">C</text>
<text x="6.7" y="120.1">D</text>
<text x="271.9" y="120.1">D</text>
<text x="6.7" y="152.5">E</text>
<text x="271.9" y="152.5">E</text>
<text x="22.6" y="174.1">1</text>
<text x="55" y="174.1">2</text>
<text x="87.4" y="174.1">3</text>
<text x="119.7" y="174.1">4</text>
<text x="152.1" y="174.1">5</text>
<text x="184.4" y="174.1">6</text>
<text x="216.8" y="174.1">7</text>
<text x="249.1" y="174.1">8</text>
</g>
<g font-size="1.1" fill="#008484">
<text x="83.3" y="23.4">USB_C_Receptacle_USB2.0</text>
<text x="90.2" y="21.9">P1</text>
<text x="133.2" y="22.5">D9</text>
<text x="91.9" y="26.3">VBUS</text>
<text x="92.8" y="29.6">CC1</text>
<text x="122.2" y="28">500mA</text>
<text x="123.4" y="24.7">F1</text>
<text x="132.1" y="24">BAT54</text>
<text x="92.8" y="31.2">CC2</text>
<text x="128.9" y="34.5">10R0</text>
<text x="132.9" y="35.8">R20</text>
<text x="155" y="32.1">R30</text>
<text x="155.1" y="33.6">1.5K</text>
<text x="93.6" y="37.8">D+</text>
<text x="93.6" y="39.4">D+</text>
<text x="128.9" y="37.8">10R0</text>
<text x="132.9" y="39.1">R21</text>
<text x="84.6" y="46.6" transform="rotate(-90 84.6 46.6)">SHIELD</text>
<text x="89.6" y="46.6" transform="rotate(-90 89.6 46.6)">GND</text>
<text x="92" y="44.4">SBU1</text>
<text x="92" y="46">SBU2</text>
<text x="102.8" y="43.7">R18</text>
<text x="102.9" y="45.1">5.1K</text>
<text x="108.2" y="43.7">R19</text>
<text x="108.2" y="45.1">5.1K</text>
<text x="115.2" y="44.8">D8</text>
<text x="119.4" y="44.8">D10</text>
<text x="123.5" y="44.1">D11</text>
<text x="123.8" y="45.6">ESDPSA0402V05</text>
<text x="143.8" y="43.5">1M</text>
<text x="143.9" y="42">R22</text>
<text x="220.5" y="47.3">VIN</text>
<text x="226.6" y="47.3">OUT</text>
<text x="141.4" y="50.1">GND</text>
<text x="208.3" y="51.4">C10</text>
<text x="208.4" y="52.9">10U</text>
<text x="220.5" y="50.5">ISET</text>
<text x="220.5" y="53.8">GND</text>
<text x="226.5" y="53.8">CHG</text>
<text x="227.6" y="50.5">TS</text>
<text x="233.1" y="49.3">R32</text>
<text x="236.8" y="50.6">47K</text>
<text x="248.6" y="50.1">C11</text>
<text x="248.6" y="51.6">10U</text>
<text x="83" y="57.1">GND</text>
<text x="88" y="57.1">GND</text>
<text x="100.3" y="54.2">GND</text>
<text x="112.6" y="54.2">GND</text>
<text x="214.2" y="54.3">R31</text>
<text x="214.2" y="55.8">1.2K</text>
<text x="245.3" y="59.2">GND</text>
<text x="102.9" y="65.4">L1</text>
<text x="122.1" y="64.6">PWR_FLAG</text>
<text x="205.1" y="60.4">GND</text>
<text x="211.7" y="62.5">GND</text>
<text x="41.3" y="68.8">TP1</text>
<text x="41.5" y="70.3">TestPoint</text>
<text x="100.8" y="66.9">120R-1.3A</text>
<text x="132.7" y="71.1">C6</text>
<text x="140.5" y="71.1">C7</text>
<text x="110.5" y="72.7">C5</text>
<text x="110.6" y="74.2">0.1U</text>
<text x="119.2" y="72.7">C44</text>
<text x="119.3" y="74.2">220N</text>
<text x="132.8" y="72.6">10U</text>
<text x="140.6" y="72.6">0.1U</text>
<text x="41.4" y="79.7">TAG-CONNECT-10</text>
<text x="45.8" y="78.2">J3</text>
<text x="88" y="83.6" transform="rotate(-90 88 83.6)">47K</text>
<text x="107.1" y="79.7">GND</text>
<text x="115.8" y="79.7">GND</text>
<text x="137.1" y="79.3">GND</text>
<text x="88.5" y="85.4">R17</text>
<text x="109.2" y="90">PJ.0/TDO</text>
<text x="109.2" y="87.5">RST/NMI/SBWTDIO</text>
<text x="110.6" y="85.1">U1</text>
<text x="121.6" y="89" transform="rotate(-90 121.6 89)">VBUS</text>
<text x="123.3" y="89" transform="rotate(-90 123.3 89)">VUSB</text>
<text x="125.7" y="89.7" transform="rotate(-90 125.7 89.7)">AVCC1</text>
<text x="128.2" y="89.7" transform="rotate(-90 128.2 89.7)">DVCC1</text>
<text x="129.8" y="89.7" transform="rotate(-90 129.8 89.7)">DVCC2</text>
<text x="132.3" y="89.9" transform="rotate(-90 132.3 89.9)">VCORE</text>
<text x="133.9" y="87.8" transform="rotate(-90 133.9 87.8)">V18</text>
<text x="134.8" y="87.5">SBWTCK/TEST</text>
<text x="150.5" y="87.5">0</text>
<text x="153.4" y="86.6">R24</text>
<text x="176.6" y="84.2">C8</text>
<text x="176.8" y="85.7">220N</text>
<text x="186.1" y="84.2">C9</text>
<text x="186.3" y="85.7">0.47U</text>
<text x="51.8" y="93.7">GND</text>
<text x="89.5" y="90.4">C2</text>
<text x="89.6" y="91.9">1N</text>
<text x="109.2" y="91.6">PJ.1/TDI/TCLK</text>
<text x="109.2" y="93.3">PJ.2/TMS</text>
<text x="109.2" y="94.9">PJ.3/TCK</text>
<text x="132.4" y="90.8">TA0CLK/ACLK/P1.0</text>
<text x="137.3" y="92.4">TA0.0/P1.1</text>
<text x="137.3" y="94.1">TA0.1/P1.2</text>
<text x="137.3" y="95.7">TA0.2/P1.3</text>
<text x="151.3" y="90.8">0</text>
<text x="151.3" y="92.5">0</text>
<text x="154.3" y="90.4">R26</text>
<text x="154.3" y="92.1">R27</text>
<text x="164.6" y="95.7">GND</text>
<text x="178.2" y="92">GND</text>
<text x="86.2" y="97.4">GND</text>
<text x="109.2" y="99.8">PU.0/DP</text>
<text x="109.2" y="98.2">PUR</text>
<text x="109.2" y="101.5">PU.1/DM</text>
<text x="131.5" y="100.7">TA1CLK/CBOUT/P1.6</text>
<text x="137.3" y="97.4">TA0.3/P1.4</text>
<text x="137.3" y="99">TA0.4/P1.5</text>
<text x="109.2" y="104">P6.0/CB0</text>
<text x="109.2" y="105.6">P6.1/CB1</text>
<text x="109.2" y="107.2">P6.2/CB2</text>
<text x="137.3" y="102.3">TA1.0/P1.7</text>
<text x="137.3" y="105.6">TA1.1/P2.0</text>
<text x="149.3" y="105.5">0</text>
<text x="152.2" y="104.7">R23</text>
<text x="43.6" y="109.7">1K</text>
<text x="43.7" y="108.2">R11</text>
<text x="51.1" y="111">Q1</text>
<text x="51.3" y="112.5">CJ2305</text>
<text x="109.2" y="108.9">P6.3/CB3</text>
<text x="109.2" y="112.2">P5.0/VeREF+</text>
<text x="109.2" y="113.8">P5.1/VeREF-</text>
<text x="123.8" y="110.5">PM_UCB1SIMO/PM_UCB1SDA/P4.1</text>
<text x="123.9" y="112.2">PM_UCB1SOMI/PM_UCB1SCL/P4.2</text>
<text x="124.6" y="108.9">PM_UCB1STE/PM_UCA1CLK/P4.0</text>
<text x="124.6" y="113.8">PM_UCB1CLK/PM_UCA1STE/P4.3</text>
<text x="151.3" y="108.9">0</text>
<text x="151.3" y="110.6">0</text>
<text x="154.3" y="109.7">R28</text>
<text x="154.3" y="111.4">R29</text>
<text x="164.4" y="111.5" transform="rotate(-90 164.4 111.5)">GND</text>
<text x="49.7" y="119.7" transform="rotate(-90 49.7 119.7)">100R</text>
<text x="82.3" y="115.9">Y1</text>
<text x="82.4" y="114.7">24MHz</text>
<text x="109.2" y="115.5">P5.2/XT2IN</text>
<text x="109.2" y="117.1">P5.3/XT2OUT</text>
<text x="109.2" y="118.7">P5.4/XIN</text>
<text x="123.8" y="117.1">PM_UCA1RXD/PM_UCA1SOMI/P4.5</text>
<text x="123.9" y="115.5">PM_UCA1TXD/PM_UCA1SIMO/P4.4</text>
<text x="140.7" y="118.7">P4.6</text>
<text x="153.4" y="119.5">R25</text>
<text x="50.3" y="121.2">R13</text>
<text x="99.8" y="122.5">C3</text>
<text x="99.9" y="124">18P</text>
<text x="105.6" y="122.5">C4</text>
<text x="105.6" y="124">18P</text>
<text x="109.2" y="120.4">P5.5/XOUT</text>
<text x="122.4" y="121.3" transform="rotate(-90 122.4 121.3)">VSSU</text>
<text x="125.7" y="121.3" transform="rotate(-90 125.7 121.3)">AVSS1</text>
<text x="127.4" y="121.3" transform="rotate(-90 127.4 121.3)">AVSS2</text>
<text x="130.7" y="121.3" transform="rotate(-90 130.7 121.3)">DVSS1</text>
<text x="132.3" y="121.3" transform="rotate(-90 132.3 121.3)">DVSS2</text>
<text x="135.6" y="121.3" transform="rotate(-90 135.6 121.3)">EP</text>
<text x="138.8" y="122.9">MSP430F5503</text>
<text x="140.7" y="120.4">P4.7</text>
<text x="150.5" y="120.3">0</text>
<text x="49.7" y="126.6" transform="rotate(-90 49.7 126.6)">1M</text>
<text x="50.3" y="128.6">R14</text>
<text x="120.8" y="129.4">GND</text>
<text x="48.1" y="133.9">GND</text>
<text x="87.6" y="132.7">GND</text>
</g>
<g font-size="1.1" fill="#840000">
<text x="96.7" y="25.7">A4</text>
<text x="96.7" y="29">A5</text>
<text x="96.7" y="33.9">A7</text>
<text x="96.7" y="30.7">B5</text>
<text x="96.7" y="35.6">B7</text>
<text x="96.7" y="37.2">A6</text>
<text x="96.7" y="38.9">B6</text>
<text x="96.7" y="43.8">A8</text>
<text x="96.7" y="45.4">B8</text>
<text x="218.7" y="46.7">6</text>
<text x="230.2" y="46.7">2</text>
<text x="84.1" y="49.6" transform="rotate(-90 84.1 49.6)">S1</text>
<text x="89" y="49.6" transform="rotate(-90 89 49.6)">A1</text>
<text x="218.7" y="50">4</text>
<text x="218.7" y="53.3">5</text>
<text x="230.2" y="50">1</text>
<text x="230.2" y="53.3">3</text>
<text x="43.2" y="81.2">1</text>
<text x="43.2" y="82.8">2</text>
<text x="48.7" y="81.2">10</text>
<text x="49" y="82.8">9</text>
<text x="43.2" y="84.5">3</text>
<text x="43.2" y="86.1">4</text>
<text x="43.2" y="87.8">5</text>
<text x="49" y="87.8">6</text>
<text x="49" y="86.1">7</text>
<text x="49" y="84.5">8</text>
<text x="107" y="89.4">23</text>
<text x="107" y="86.9">48</text>
<text x="121" y="84.9" transform="rotate(-90 121 84.9)">41</text>
<text x="122.7" y="84.9" transform="rotate(-90 122.7 84.9)">42</text>
<text x="125.2" y="84.5" transform="rotate(-90 125.2 84.5)">7</text>
<text x="127.6" y="84.9" transform="rotate(-90 127.6 84.9)">11</text>
<text x="129.3" y="84.9" transform="rotate(-90 129.3 84.9)">28</text>
<text x="131.7" y="84.9" transform="rotate(-90 131.7 84.9)">13</text>
<text x="133.4" y="84.9" transform="rotate(-90 133.4 84.9)">43</text>
<text x="144" y="86.9">47</text>
<text x="107" y="91.1">24</text>
<text x="107" y="92.7">25</text>
<text x="107" y="94.3">26</text>
<text x="144" y="90.2">14</text>
<text x="144" y="91.9">15</text>
<text x="144" y="93.5">16</text>
<text x="144" y="95.2">17</text>
<text x="107" y="99.3">38</text>
<text x="107" y="97.6">39</text>
<text x="107" y="100.9">40</text>
<text x="144" y="96.8">18</text>
<text x="144" y="98.4">19</text>
<text x="144" y="100.1">20</text>
<text x="144" y="101.7">21</text>
<text x="153.8" y="100.7">SCK</text>
<text x="153.8" y="97.4">MISO</text>
<text x="153.8" y="99">MOSI</text>
<text x="95.6" y="107.2">LED1</text>
<text x="107.3" y="103.4">1</text>
<text x="107.3" y="105">2</text>
<text x="107.3" y="106.7">3</text>
<text x="144" y="105">22</text>
<text x="153.8" y="102.3">FLASH_CS</text>
<text x="156.6" y="105.6">RESET_N</text>
<text x="30.6" y="111.8">USER_BOOT</text>
<text x="44.9" y="111.2">1</text>
<text x="49.1" y="109.2" transform="rotate(-90 49.1 109.2)">2</text>
<text x="95.6" y="108.9">LED2</text>
<text x="107.3" y="108.3">4</text>
<text x="107.3" y="111.6">5</text>
<text x="107.3" y="113.2">6</text>
<text x="144" y="108.3">29</text>
<text x="144" y="110">30</text>
<text x="144" y="111.6">31</text>
<text x="144" y="113.2">32</text>
<text x="147.5" y="109.7">DNP</text>
<text x="159.1" y="113.8">BUZZER_CTL</text>
<text x="49.1" y="114.1" transform="rotate(-90 49.1 114.1)">3</text>
<text x="86.8" y="115.7">2</text>
<text x="88.6" y="117.4" transform="rotate(-90 88.6 117.4)">3</text>
<text x="88.6" y="114.9" transform="rotate(-90 88.6 114.9)">1</text>
<text x="90.1" y="115.7">4</text>
<text x="107" y="114.9">45</text>
<text x="107" y="116.5">46</text>
<text x="107.3" y="118.2">8</text>
<text x="107.3" y="119.8">9</text>
<text x="144" y="114.9">33</text>
<text x="144" y="116.5">34</text>
<text x="144" y="118.2">35</text>
<text x="144" y="119.8">36</text>
<text x="121.9" y="123.5" transform="rotate(-90 121.9 123.5)">37</text>
<text x="125.2" y="123.5" transform="rotate(-90 125.2 123.5)">10</text>
<text x="126.8" y="123.5" transform="rotate(-90 126.8 123.5)">44</text>
<text x="130.1" y="123.5" transform="rotate(-90 130.1 123.5)">12</text>
<text x="131.7" y="123.5" transform="rotate(-90 131.7 123.5)">27</text>
<text x="135" y="123.5" transform="rotate(-90 135 123.5)">49</text>
</g>
<g font-size="1.1">
<text x="117.9" y="25.7">VBUS</text>
<text x="155.9" y="28.2">MSP_PUR</text>
<text x="109.3" y="33.9">D_N</text>
<text x="109.3" y="37.2">D_P</text>
<text x="160.4" y="37.2">D+</text>
<text x="31.7" y="81.2">MSP430_RST</text>
<text x="51.6" y="86.1">MSP430_TEST</text>
<text x="78.5" y="86.9">MSP430_RST</text>
<text x="95.7" y="89.4">MSP430_TDO</text>
<text x="160.9" y="86.9">MSP430_TEST</text>
<text x="95.7" y="94.3">MSP430_TCK</text>
<text x="95.7" y="91.1">MSP430_TDI</text>
<text x="95.7" y="92.7">MSP430_TMS</text>
<text x="99" y="99.3">D+</text>
<text x="99" y="97.6">MSP_PUR</text>
<text x="99.4" y="114.9">XTAL1</text>
<text x="99.4" y="116.5">XTAL2</text>
<text x="39" y="122.3">MSP_PUR</text>
</g>
<g font-size="1.1" fill="#0000c2">
<text x="221.9" y="59.8">Charge current set to 450mA</text>
<text x="27.5" y="97.2">Verify all connections with Erik Larson</text>
<text x="13.6" y="136.7">When USER_BOOT button is pressed during USB power up,</text>
<text x="109.3" y="133.4">May want to shrink center pad or connect manually</text>
<text x="109.3" y="136.1">On rev B prototype, the soldermask peeled back and many of the</text>
<text x="109.3" y="137.4">pins on the edge of the QFN would short to the center pad after</text>
<text x="13.6" y="138">it pulls MSP_PUR high. This puts the MSP430 into programming mode.</text>
<text x="13.6" y="140.7">The USER_BOOT button is also used as an input to the</text>
<text x="13.6" y="142">CC1352R for it's programming, but is active low</text>
<text x="109.3" y="138.7">attempted repair to the part (reflow, component replacement)</text>
</g>
<g font-size="1.1" fill="#840084">
<text x="147.1" y="90.4">DNP</text>
<text x="147.1" y="92.1">DNP</text>
<text x="147.5" y="111.4">DNP</text>
</g>
<g font-size=".9" fill="#008484">
<text x="222.8" y="44.7">BQ21040</text>
<text x="227.5" y="56.2">U2</text>
</g>
</svg>
